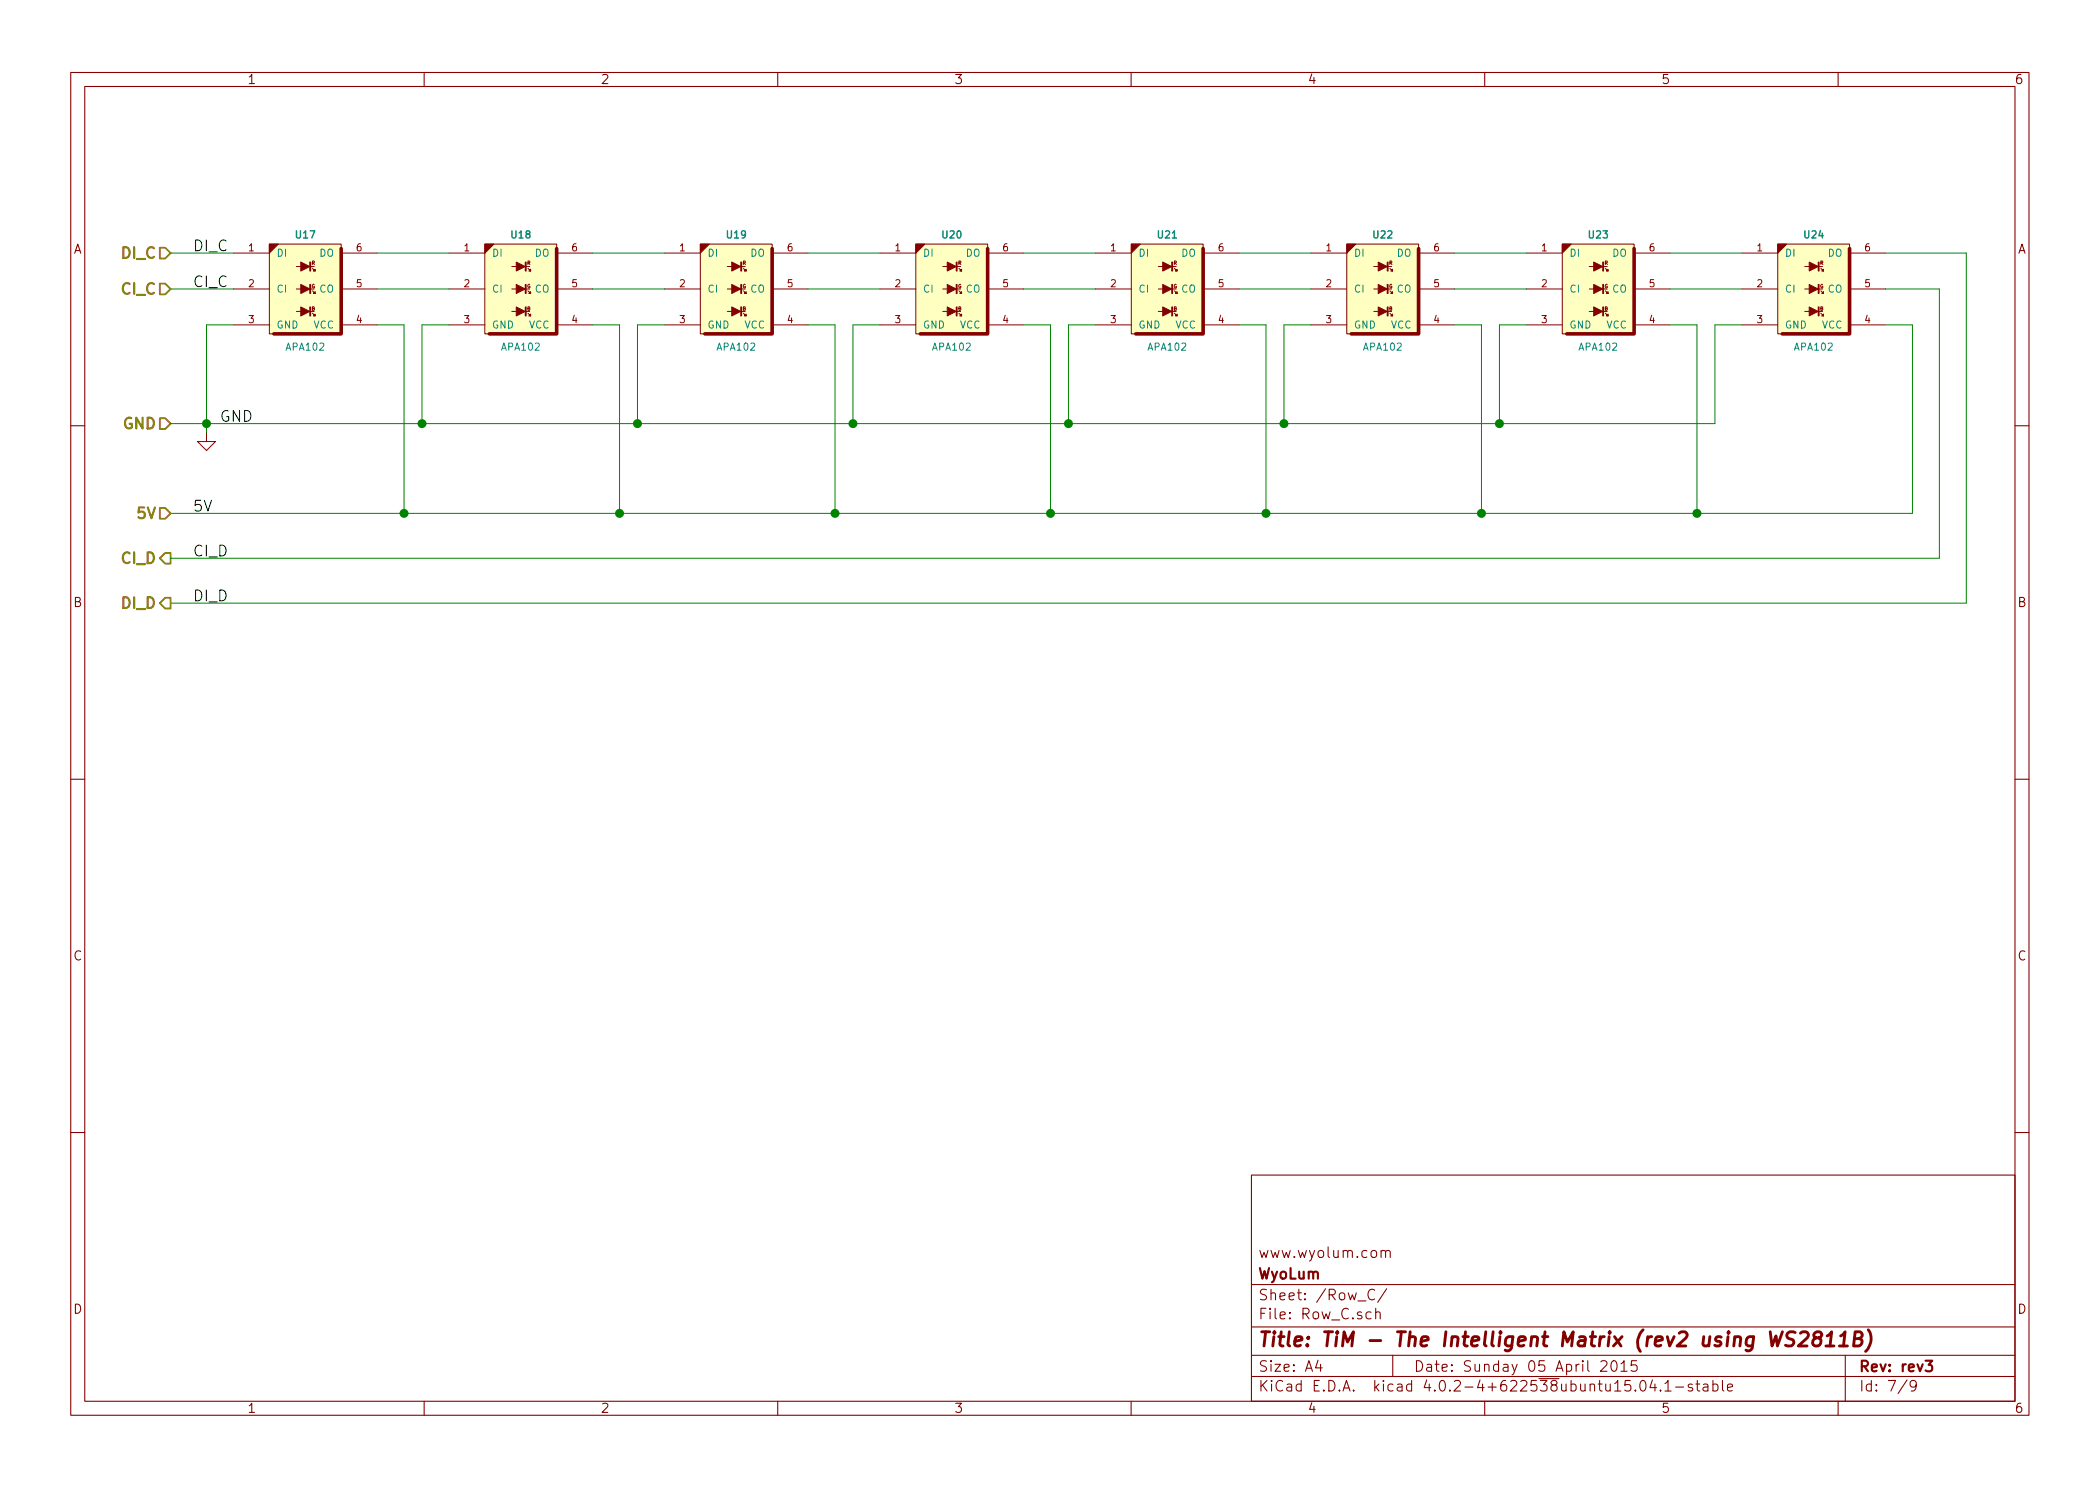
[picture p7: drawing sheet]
<svg xmlns="http://www.w3.org/2000/svg" width="297mm" height="210mm" viewBox="0 0 297 210" stroke-linecap="round" stroke-linejoin="round" font-family="sans-serif">
<g fill="none" stroke="#840000" stroke-width=".15">
<path d="M10 10.3h277v189.9h-277zM12 12.2h273v186.1h-273zM60 10.3v1.9M110 10.3v1.9M160 10.3v1.9M210 10.3v1.9M260 10.3v1.9M10 60.2h2M285 60.2h2M10 110.3h2M285 110.3h2M10 160.2h2"/>
<path d="M177 166.3h108v32h-108zM195.4 177.1a.38 .38 0 0 1 .6 0v.8M195.4 176.9v1M196 177.1a.36 .36 0 0 1 .3-.2 .36 .36 0 0 1 .3 .2v.8M285 160.2h2M60 198.3v1.9M110 198.3v1.9M160 198.3v1.9M177 194.8h108M177 191.8h108M177 187.8h108M177 181.8h108"/>
<path d="M186.4 192.5l-.3 1h.9M186.8 193v1M193.9 185.7l-.4-.1-.3 .3 .1 .6 .2 .1 .4-.1M194.4 182.6a.6 .6 0 0 0-.7 0 .6 .6 0 0 0-.2 .7 .58 .58 0 0 0 .3 .6 .58 .58 0 0 0 .6-.1M194.6 185.7a.38 .38 0 0 1 .6 .1v.8M194.6 185.1v1.5M196.1 182.3l-1.2 2M197 191.8v3M210 198.3v1.9M226.4 192.7l.3-.2 .5 .1a.37 .37 0 0 1 0 .6l-.8 .8h.9M228 192.7a.35 .35 0 0 1 .4-.2 .35 .35 0 0 1 .3 .3 .77 .77 0 0 1-.5 1.2 .9 .9 0 0 1-.2-1.3zM229.3 193l.4-.5v1.5"/>
<path d="M229.3 194h.8M231.5 192.5h-.7l-.1 .7a.62 .62 0 0 1 .7 0l.2 .2-.1 .5-.2 .1h-.4l-.2-.1M232.2 195.4a.34 .34 0 0 1 .5 .2 .77 .77 0 0 1-.4 1.2 .97 .97 0 0 1-.1-1.4zM233.7 195.2l-.3 1.1h.9M234.1 195.8v1M234.9 196.7v.1l-.1-.1h.1v.1M235.5 195.8l.4-.5v1.5M235.5 196.8h.9M237 196.3h1.2M239.4 195.9a.37 .37 0 0 0-.6 .1v.1a.54 .54 0 0 0 .6 .3v.1v.2l-.2 .1-.4-.1M239.9 195.8h.5M240.1 195.3v1.3l.2 .2h.1"/>
<path d="M240.9 195.9l.2-.1 .4 .1 .1 .9M241.6 196.2l-.5 .1-.2 .2v.2l.2 .1 .5-.1M242.3 195.9a.48 .48 0 0 1 .6 .1l.1 .1-.1 .6a.48 .48 0 0 1-.6 0M242.3 195.3v1.5M243.6 195.3v1.3l.2 .2M244.3 196.3l.8-.1-.1-.3-.4-.1-.3 .2 .1 .7 .2 .1 .4-.1M260 198.3v1.9M261 191.8v6.5M269.7 195.2l-1.2 2M271 196l-.2 .3h-.3l-.3-.3v-.4l.1-.2 .5-.1 .2 .2a1.19 1.19 0 0 1-.2 1.2l-.5 .1"/>
</g>
<path d="M272.4 192.5h.9l-.5 .6 .4 .1 .1 .2-.1 .5-.2 .1h-.4l-.2-.1" fill="none" stroke="#840000" stroke-width=".3"/>
<path d="M250.4 188.4l.2 2 .6-1.4 .2 1.4 .7-2M253.9 188.5l-.7-.1a.5 .5 0 0 0-.5 .5 .5 .5 0 0 0 .4 .5l.3 .1a.48 .48 0 0 1 .3 .5 .48 .48 0 0 1-.4 .4l-.7-.1M254.7 188.6l.3-.2h.4a.52 .52 0 0 1 .4 .6l-.2 .3-1.2 1.1h1.2M256.9 189.3a.44 .44 0 0 1-.4-.5 .44 .44 0 0 1 .5-.4l.6 .1 .1 .3-.1 .3-.3 .2a.65 .65 0 0 0-.8 .3 .65 .65 0 0 0 .1 .7l.5 .1a.68 .68 0 0 0 .4-1l-.2-.1M258.3 190.4h1.1M258.4 189l.7-.6-.2 2M260.2 190.4h1.1M260.3 189l.7-.6-.2 2M262.3 189.4h.7a.5 .5 0 0 0 .4-.4 .5 .5 0 0 0-.3-.6h-.7l-.2 2h.7a.53 .53 0 0 0 .5-.5 .53 .53 0 0 0-.4-.5M264.3 188.2a2.31 2.31 0 0 1-.4 3" fill="none" stroke="#840000" stroke-width=".41"/>
<path d="M22.6 35h.8l.7 .8-.7 .8h-.8zM22.6 59.2h.8l.7 .7-.7 .8h-.8zM22.6 40.1h.8l.7 .8-.7 .8h-.8zM22.6 71.9h.8l.7 .7-.7 .8h-.8zM23.4 78.2h.7v1.6h-.7l-.8-.8zM23.4 84.6h.7v1.5h-.7l-.8-.8z" fill="none" stroke="#848400" stroke-width=".25"/>
<g fill="#ffffc2" stroke="#ffffc2" stroke-width=".14">
<path d="M38.1 34.5h10.2v12.7h-10.2z"/>
<path d="M68.6 34.5h10.1v12.7h-10.1z"/>
<path d="M99.1 34.5h10.1v12.7h-10.1z"/>
<path d="M129.5 34.5h10.2v12.7h-10.2z"/>
<path d="M160 34.5h10.2v12.7h-10.2z"/>
<path d="M190.5 34.5h10.2v12.7h-10.2z"/>
<path d="M221 34.5h10.1v12.7h-10.1z"/>
<path d="M251.5 34.5h10.1v12.7h-10.1z"/>
</g>
<g fill="none" stroke="#840000" stroke-width=".14">
<path d="M33 35.8h5.1M38.1 34.5h10.2v12.7h-10.2zM41.9 37.7h.6M43.8 37.1h.1v1.2h-.1zM43.8 37.7h.6M44.2 38l.4 .3v-.2l-.3 .2h.3M48.3 35.8h5M63.5 35.8h5.1M68.6 34.5h10.1v12.7h-10.1zM72.4 37.7h.6M74.3 37.1h.1v1.2h-.1zM74.3 37.7h.6"/>
<path d="M74.7 38l.4 .3v-.2l-.3 .2h.3M78.7 35.8h5.1M94 35.8h5.1M99.1 34.5h10.1v12.7h-10.1zM102.9 37.7h.6M104.8 37.1h.1v1.2h-.1zM104.8 37.7h.6M105.2 38l.3 .3v-.2l-.2 .2h.2M109.2 35.8h5.1M124.5 35.8h5M129.5 34.5h10.2v12.7h-10.2zM133.3 37.7h.7"/>
<path d="M135.3 37.1h.1v1.2h-.1zM135.3 37.7h.6M135.6 38l.4 .3v-.2l-.2 .2h.2M139.7 35.8h5.1M154.9 35.8h5.1M160 34.5h10.2v12.7h-10.2zM163.8 37.7h.7M165.7 37.1h.2v1.2h-.2zM165.7 37.7h.7M166.1 38l.4 .3v-.2l-.3 .2h.3M170.2 35.8h5.1M185.4 35.8h5.1"/>
<path d="M190.5 34.5h10.2v12.7h-10.2zM194.3 37.7h.6M196.2 37.1h.1v1.2h-.1zM196.2 37.7h.6M196.6 38l.4 .3v-.2l-.3 .2h.3M200.7 35.8h5M215.9 35.8h5.1M221 34.5h10.1v12.7h-10.1zM224.8 37.7h.6M226.7 37.1h.1v1.2h-.1zM226.7 37.7h.6M227.1 38l.4 .3v-.2l-.3 .2h.3"/>
<path d="M231.1 35.8h5.1M246.4 35.8h5.1M251.5 34.5h10.1v12.7h-10.1zM255.3 37.7h.6M257.2 37.1h.1v1.2h-.1zM257.2 37.7h.6M257.6 38l.3 .3v-.2l-.2 .2h.2M261.6 35.8h5.1M33 40.9h5.1M33 46h5.1M41.9 44.1h.6M41.9 40.9h.6"/>
<path d="M43.8 43.4h.1v1.3h-.1zM43.8 40.3h.1v1.2h-.1zM43.8 44.1h.6M43.8 40.9h.6M44.2 44.3l.4 .4v-.3l-.3 .3h.3M44.2 41.1l.4 .4v-.2l-.3 .2h.3M48.3 40.9h5M48.3 46h5M63.5 40.9h5.1M63.5 46h5.1M72.4 44.1h.6M72.4 40.9h.6"/>
<path d="M74.3 43.4h.1v1.3h-.1zM74.3 40.3h.1v1.2h-.1zM74.3 44.1h.6M74.3 40.9h.6M74.7 44.3l.4 .4v-.3l-.3 .3h.3M74.7 41.1l.4 .4v-.2l-.3 .2h.3M78.7 40.9h5.1M78.7 46h5.1M94 40.9h5.1M94 46h5.1M102.9 44.1h.6M102.9 40.9h.6"/>
<path d="M104.8 43.4h.1v1.3h-.1zM104.8 40.3h.1v1.2h-.1zM104.8 44.1h.6M104.8 40.9h.6M105.2 44.3l.3 .4v-.3l-.2 .3h.2M105.2 41.1l.3 .4v-.2l-.2 .2h.2M109.2 40.9h5.1M109.2 46h5.1M124.5 40.9h5M124.5 46h5M133.3 44.1h.7M133.3 40.9h.7"/>
<path d="M135.3 43.4h.1v1.3h-.1zM135.3 40.3h.1v1.2h-.1zM135.3 44.1h.6M135.3 40.9h.6M135.6 44.3l.4 .4v-.3l-.2 .3h.2M135.6 41.1l.4 .4v-.2l-.2 .2h.2M139.7 40.9h5.1M139.7 46h5.1M154.9 40.9h5.1M154.9 46h5.1M163.8 44.1h.7M163.8 40.9h.7"/>
<path d="M165.7 43.4h.2v1.3h-.2zM165.7 40.3h.2v1.2h-.2zM165.7 44.1h.7M165.7 40.9h.7M166.1 44.3l.4 .4v-.3l-.3 .3h.3M166.1 41.1l.4 .4v-.2l-.3 .2h.3M170.2 40.9h5.1M170.2 46h5.1M185.4 40.9h5.1M185.4 46h5.1M194.3 44.1h.6M194.3 40.9h.6"/>
<path d="M196.2 43.4h.1v1.3h-.1zM196.2 40.3h.1v1.2h-.1zM196.2 44.1h.6M196.2 40.9h.6M196.6 44.3l.4 .4v-.3l-.3 .3h.3M196.6 41.1l.4 .4v-.2l-.3 .2h.3M200.7 40.9h5M200.7 46h5M215.9 40.9h5.1M215.9 46h5.1M224.8 44.1h.6M224.8 40.9h.6"/>
<path d="M226.7 43.4h.1v1.3h-.1zM226.7 40.3h.1v1.2h-.1zM226.7 44.1h.6M226.7 40.9h.6M227.1 44.3l.4 .4v-.3l-.3 .3h.3M227.1 41.1l.4 .4v-.2l-.3 .2h.3M231.1 40.9h5.1M231.1 46h5.1M246.4 40.9h5.1M246.4 46h5.1M255.3 44.1h.6M255.3 40.9h.6"/>
<path d="M257.2 43.4h.1v1.3h-.1zM257.2 40.3h.1v1.2h-.1zM257.2 44.1h.6M257.2 40.9h.6M257.6 44.3l.3 .4v-.3l-.2 .3h.2M257.6 41.1l.3 .4v-.2l-.2 .2h.2M261.6 40.9h5.1M261.6 46h5.1M29.2 61.2v1.3h1.3l-1.3 1.2-1.3-1.2h1.3"/>
</g>
<g fill="#840000" stroke="#840000" stroke-width=".14">
<path d="M38.1 34.5h1.3l-1.3 1.3z"/>
<path d="M42.5 43.4l1.3 .7-1.3 .6z"/>
<path d="M42.5 40.3l1.3 .6-1.3 .6z"/>
<path d="M42.5 37.1l1.3 .6-1.3 .6z"/>
<path d="M68.6 34.5h1.2l-1.2 1.3z"/>
<path d="M73 43.4l1.3 .7-1.3 .6z"/>
<path d="M73 40.3l1.3 .6-1.3 .6z"/>
<path d="M73 37.1l1.3 .6-1.3 .6z"/>
<path d="M99.1 34.5h1.2l-1.2 1.3z"/>
<path d="M103.5 43.4l1.3 .7-1.3 .6z"/>
<path d="M103.5 40.3l1.3 .6-1.3 .6z"/>
<path d="M103.5 37.1l1.3 .6-1.3 .6z"/>
<path d="M129.5 34.5h1.3l-1.3 1.3z"/>
<path d="M134 43.4l1.3 .7-1.3 .6z"/>
<path d="M134 40.3l1.3 .6-1.3 .6z"/>
<path d="M134 37.1l1.3 .6-1.3 .6z"/>
<path d="M160 34.5h1.3l-1.3 1.3z"/>
<path d="M164.5 43.4l1.2 .7-1.2 .6z"/>
<path d="M164.5 40.3l1.2 .6-1.2 .6z"/>
<path d="M164.5 37.1l1.2 .6-1.2 .6z"/>
<path d="M190.5 34.5h1.3l-1.3 1.3z"/>
<path d="M194.9 43.4l1.3 .7-1.3 .6z"/>
<path d="M194.9 40.3l1.3 .6-1.3 .6z"/>
<path d="M194.9 37.1l1.3 .6-1.3 .6z"/>
<path d="M221 34.5h1.2l-1.2 1.3z"/>
<path d="M225.4 43.4l1.3 .7-1.3 .6z"/>
<path d="M225.4 40.3l1.3 .6-1.3 .6z"/>
<path d="M225.4 37.1l1.3 .6-1.3 .6z"/>
<path d="M251.5 34.5h1.2l-1.2 1.3z"/>
<path d="M255.9 43.4l1.3 .7-1.3 .6z"/>
<path d="M255.9 40.3l1.3 .6-1.3 .6z"/>
<path d="M255.9 37.1l1.3 .6-1.3 .6z"/>
</g>
<path d="M48.3 35.2v12h-9.6M78.7 35.2v12h-9.5M109.2 35.2v12h-9.5M139.7 35.2v12h-9.5M170.2 35.2v12h-9.5M200.7 35.2v12h-9.6M231.1 35.2v12h-9.5M261.6 35.2v12h-9.5" fill="none" stroke="#840000" stroke-width=".51"/>
<g fill="none" stroke="#008400" stroke-width=".14">
<path d="M24.1 35.8h8.9M53.3 35.8h10.2M83.8 35.8h10.2M114.3 35.8h10.2M144.8 35.8h10.1M175.3 35.8h10.1M205.7 35.8h10.2M236.2 35.8h10.2M266.7 35.8h11.4v49.5h-254M24.1 40.9h8.9M33 46h-3.8v15.2M53.3 40.9h10.2"/>
<path d="M53.3 46h3.8v26.6M63.5 46h-3.8v13.9M83.8 40.9h10.2M83.8 46h3.8v26.6M94 46h-3.8v13.9M114.3 40.9h10.2M114.3 46h3.8v26.6M124.5 46h-3.9v13.9M144.8 40.9h10.1M144.8 46h3.8v26.6M154.9 46h-3.8v13.9M175.3 40.9h10.1"/>
<path d="M175.3 46h3.8v26.6M185.4 46h-3.8v13.9M205.7 40.9h10.2M205.7 46h3.8v26.6M215.9 46h-3.8v13.9M236.2 40.9h10.2M236.2 46h3.8v26.6M246.4 46h-3.8v13.9h-218.5M266.7 40.9h7.6v38.1h-250.2M266.7 46h3.8v26.6h-246.4"/>
</g>
<g fill="#008400" stroke="#008400" stroke-width=".25">
<circle cx="29.2" cy="59.9" r=".51"/>
<circle cx="59.7" cy="59.9" r=".51"/>
<circle cx="57.2" cy="72.6" r=".51"/>
<circle cx="87.6" cy="72.6" r=".51"/>
<circle cx="90.2" cy="59.9" r=".51"/>
<circle cx="118.1" cy="72.6" r=".51"/>
<circle cx="120.7" cy="59.9" r=".51"/>
<circle cx="148.6" cy="72.6" r=".51"/>
<circle cx="151.1" cy="59.9" r=".51"/>
<circle cx="179.1" cy="72.6" r=".51"/>
<circle cx="181.6" cy="59.9" r=".51"/>
<circle cx="209.6" cy="72.6" r=".51"/>
<circle cx="212.1" cy="59.9" r=".51"/>
<circle cx="240" cy="72.6" r=".51"/>
</g>
<text font-size="2.8" fill="#840000" x="178" y="190.5">Title: TiM - The Intelligent Matrix (rev2 using WS2811B)</text>
<g font-size="2.1">
<text x="27.3" y="35.6">DI_C</text>
<text x="27.3" y="40.6">CI_C</text>
<text x="31.1" y="59.7">GND</text>
<text x="27.3" y="72.4">5V</text>
<text x="27.3" y="78.7">CI_D</text>
<text x="27.3" y="85.1">DI_D</text>
</g>
<g font-size="2.1" fill="#848400">
<text x="17.2" y="36.6">DI_C</text>
<text x="17.2" y="41.7">CI_C</text>
<text x="17.3" y="60.7">GND</text>
<text x="19.5" y="73.4">5V</text>
<text x="17.2" y="79.8">CI_D</text>
<text x="17.2" y="86.1">DI_D</text>
</g>
<g font-size="2.1" fill="#840000">
<text x="178" y="178">www.wyolum.com</text>
<text x="178" y="184">Sheet: /Row_C/</text>
<text x="178" y="181">WyoLum</text>
<text x="178" y="186.7">File: Row_C.sch</text>
<text x="178" y="196.9">KiCad E.D.A. kicad 4.0.2-4+622538ubuntu15.04.1-stable</text>
<text x="178" y="194.1">Size: A4</text>
<text x="200" y="194.1">Date: Sunday 05 April 2015</text>
<text x="263" y="194.1">Rev: rev3</text>
<text x="263" y="196.9">Id: 7/9</text>
</g>
<g font-size="1.8" fill="#840000">
<text x="35" y="11.9">1</text>
<text x="85" y="11.9">2</text>
<text x="135" y="11.9">3</text>
<text x="185" y="11.9">4</text>
<text x="235" y="11.9">5</text>
<text x="285" y="11.9">6</text>
<text x="10.4" y="35.9">A</text>
<text x="285.4" y="35.9">A</text>
<text x="10.4" y="85.9">B</text>
<text x="285.4" y="85.9">B</text>
<text x="10.4" y="135.9">C</text>
<text x="285.4" y="135.9">C</text>
<text x="10.4" y="185.9">D</text>
<text x="285.4" y="185.9">D</text>
<text x="35" y="199.9">1</text>
<text x="85" y="199.9">2</text>
<text x="135" y="199.9">3</text>
<text x="185" y="199.9">4</text>
<text x="235" y="199.9">5</text>
<text x="285" y="199.9">6</text>
</g>
<g font-size="1.4" fill="#840000">
<text x="35.2" y="35.6">1</text>
<text x="50.4" y="35.6">6</text>
<text x="65.7" y="35.6">1</text>
<text x="80.9" y="35.6">6</text>
<text x="96.1" y="35.6">1</text>
<text x="111.4" y="35.6">6</text>
<text x="126.6" y="35.6">1</text>
<text x="141.9" y="35.6">6</text>
<text x="157.1" y="35.6">1</text>
<text x="172.3" y="35.6">6</text>
<text x="187.6" y="35.6">1</text>
<text x="202.8" y="35.6">6</text>
<text x="218.1" y="35.6">1</text>
<text x="233.3" y="35.6">6</text>
<text x="248.5" y="35.6">1</text>
<text x="263.8" y="35.6">6</text>
<text x="35.2" y="40.6">2</text>
<text x="50.4" y="40.6">5</text>
<text x="65.7" y="40.6">2</text>
<text x="80.9" y="40.6">5</text>
<text x="96.1" y="40.6">2</text>
<text x="111.4" y="40.6">5</text>
<text x="126.6" y="40.6">2</text>
<text x="141.9" y="40.6">5</text>
<text x="157.1" y="40.6">2</text>
<text x="172.3" y="40.6">5</text>
<text x="187.6" y="40.6">2</text>
<text x="202.8" y="40.6">5</text>
<text x="218.1" y="40.6">2</text>
<text x="233.3" y="40.6">5</text>
<text x="248.5" y="40.6">2</text>
<text x="263.8" y="40.6">5</text>
<text x="35.2" y="45.7">3</text>
<text x="50.4" y="45.7">4</text>
<text x="65.7" y="45.7">3</text>
<text x="80.9" y="45.7">4</text>
<text x="96.1" y="45.7">3</text>
<text x="111.4" y="45.7">4</text>
<text x="126.6" y="45.7">3</text>
<text x="141.9" y="45.7">4</text>
<text x="157.1" y="45.7">3</text>
<text x="172.3" y="45.7">4</text>
<text x="187.6" y="45.7">3</text>
<text x="202.8" y="45.7">4</text>
<text x="218.1" y="45.7">3</text>
<text x="233.3" y="45.7">4</text>
<text x="248.5" y="45.7">3</text>
<text x="263.8" y="45.7">4</text>
</g>
<g font-size="1.4" fill="#008484">
<text x="41.9" y="33.7">U17</text>
<text x="72.4" y="33.7">U18</text>
<text x="102.8" y="33.7">U19</text>
<text x="133.3" y="33.7">U20</text>
<text x="163.8" y="33.7">U21</text>
<text x="194.3" y="33.7">U22</text>
<text x="224.8" y="33.7">U23</text>
<text x="255.2" y="33.7">U24</text>
<text x="39.1" y="36.3">DI</text>
<text x="39.1" y="41.4">CI</text>
<text x="45.1" y="41.4">CO</text>
<text x="45.1" y="36.3">DO</text>
<text x="69.6" y="36.3">DI</text>
<text x="69.6" y="41.4">CI</text>
<text x="75.6" y="41.4">CO</text>
<text x="75.6" y="36.3">DO</text>
<text x="100.1" y="36.3">DI</text>
<text x="100.1" y="41.4">CI</text>
<text x="106.1" y="41.4">CO</text>
<text x="106.1" y="36.3">DO</text>
<text x="130.6" y="36.3">DI</text>
<text x="130.6" y="41.4">CI</text>
<text x="136.6" y="41.4">CO</text>
<text x="136.6" y="36.3">DO</text>
<text x="161" y="36.3">DI</text>
<text x="161" y="41.4">CI</text>
<text x="167" y="41.4">CO</text>
<text x="167" y="36.3">DO</text>
<text x="191.5" y="36.3">DI</text>
<text x="191.5" y="41.4">CI</text>
<text x="197.5" y="41.4">CO</text>
<text x="197.5" y="36.3">DO</text>
<text x="222" y="36.3">DI</text>
<text x="222" y="41.4">CI</text>
<text x="228" y="41.4">CO</text>
<text x="228" y="36.3">DO</text>
<text x="252.5" y="36.3">DI</text>
<text x="252.5" y="41.4">CI</text>
<text x="258.5" y="41.4">CO</text>
<text x="258.5" y="36.3">DO</text>
<text x="39.1" y="46.5">GND</text>
<text x="44.2" y="46.5">VCC</text>
<text x="69.6" y="46.5">GND</text>
<text x="74.7" y="46.5">VCC</text>
<text x="100.1" y="46.5">GND</text>
<text x="105.2" y="46.5">VCC</text>
<text x="130.6" y="46.5">GND</text>
<text x="135.7" y="46.5">VCC</text>
<text x="161" y="46.5">GND</text>
<text x="166.2" y="46.5">VCC</text>
<text x="191.5" y="46.5">GND</text>
<text x="196.6" y="46.5">VCC</text>
<text x="222" y="46.5">GND</text>
<text x="227.1" y="46.5">VCC</text>
<text x="252.5" y="46.5">GND</text>
<text x="257.6" y="46.5">VCC</text>
<text x="40.5" y="49.6">APA102</text>
<text x="71" y="49.6">APA102</text>
<text x="101.5" y="49.6">APA102</text>
<text x="132" y="49.6">APA102</text>
<text x="162.4" y="49.6">APA102</text>
<text x="192.9" y="49.6">APA102</text>
<text x="223.4" y="49.6">APA102</text>
<text x="253.9" y="49.6">APA102</text>
</g>
<g font-size=".7" fill="#840000">
<text x="44" y="40.8">G</text>
<text x="44.1" y="37.5">R</text>
<text x="74.5" y="40.8">G</text>
<text x="74.5" y="37.5">R</text>
<text x="105" y="40.8">G</text>
<text x="105" y="37.5">R</text>
<text x="135.5" y="40.8">G</text>
<text x="135.5" y="37.5">R</text>
<text x="166" y="40.8">G</text>
<text x="166" y="37.5">R</text>
<text x="196.4" y="40.8">G</text>
<text x="196.5" y="37.5">R</text>
<text x="226.9" y="40.8">G</text>
<text x="226.9" y="37.5">R</text>
<text x="257.4" y="40.8">G</text>
<text x="257.4" y="37.5">R</text>
<text x="44.1" y="43.9">B</text>
<text x="74.5" y="43.9">B</text>
<text x="105" y="43.9">B</text>
<text x="135.5" y="43.9">B</text>
<text x="166" y="43.9">B</text>
<text x="196.5" y="43.9">B</text>
<text x="226.9" y="43.9">B</text>
<text x="257.4" y="43.9">B</text>
</g>
</svg>
